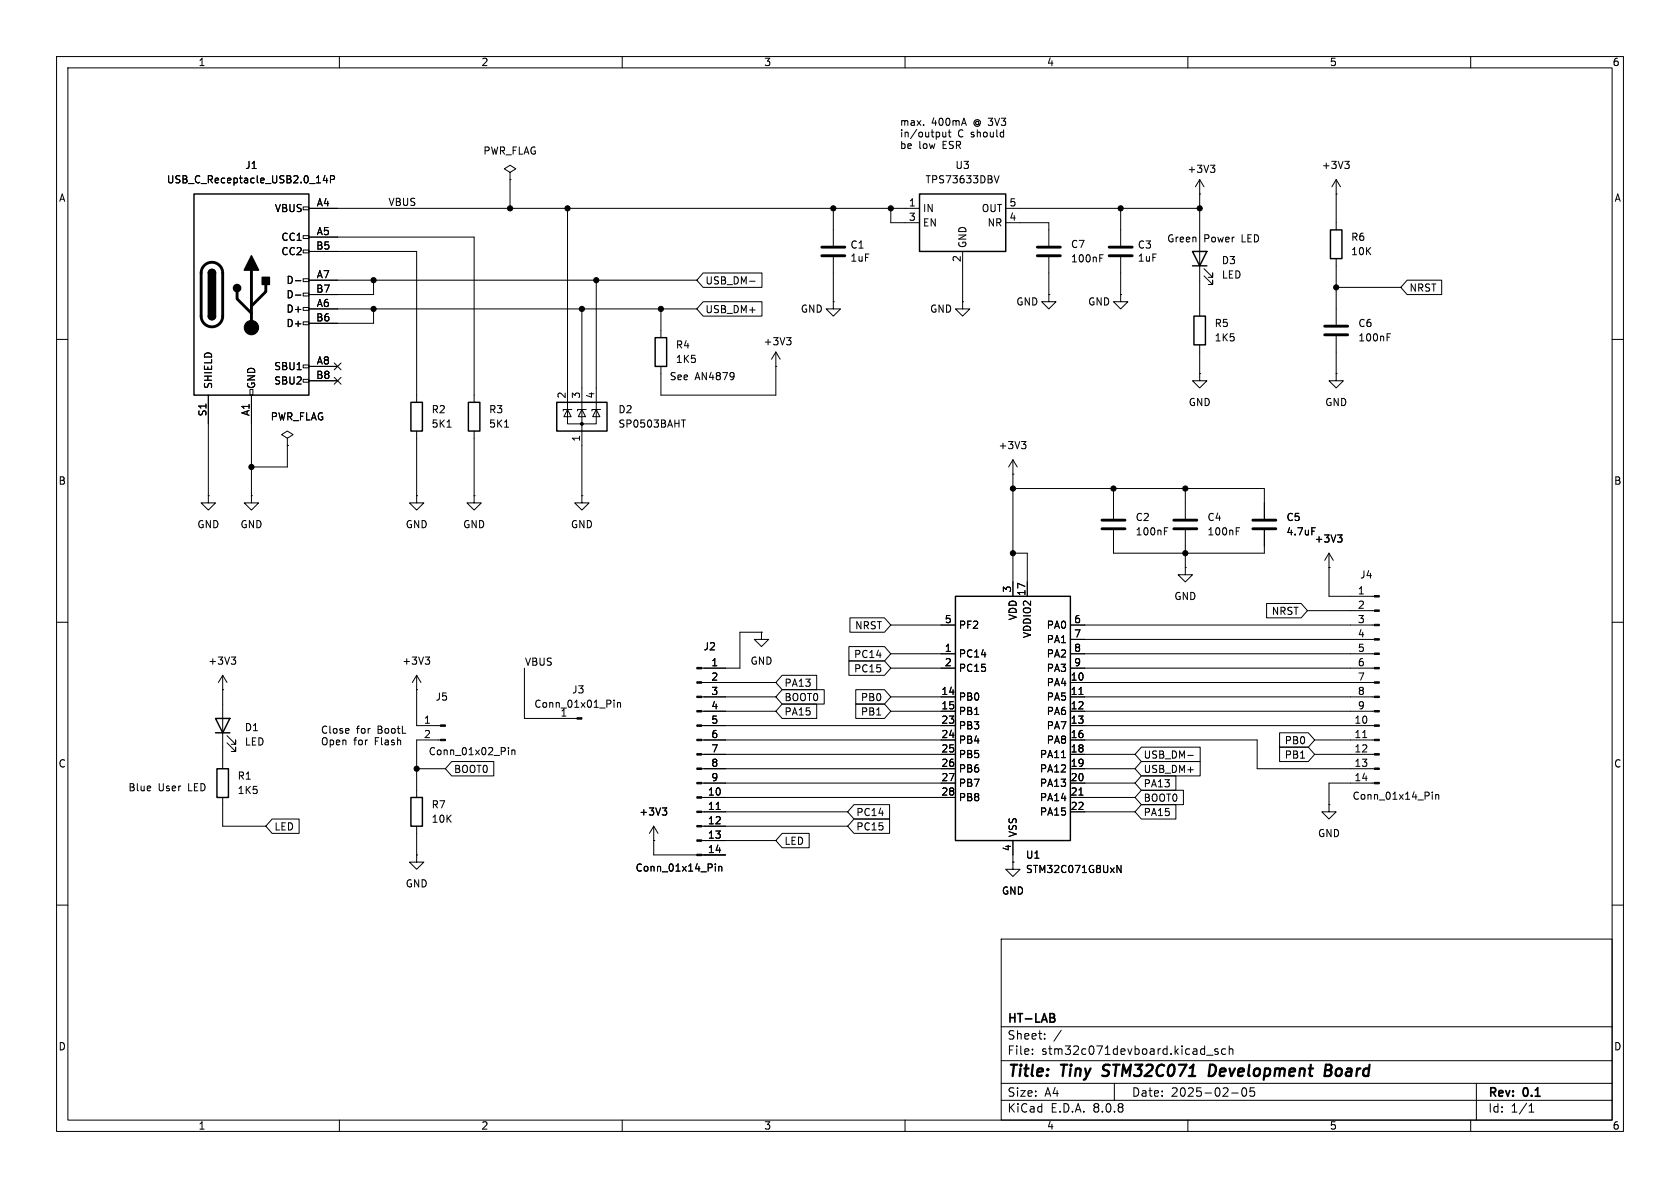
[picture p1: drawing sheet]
<svg xmlns="http://www.w3.org/2000/svg" width="297mm" height="210mm" viewBox="0 0 297 210" stroke-linecap="round" stroke-linejoin="round" font-family="sans-serif">
<g fill="none" stroke="#000" stroke-width=".18">
<path d="M10 10h277v190h-277zM12 12h273v186h-273zM60 10v2M110 10v2M160 10v2M210 10v2M260 10v2M53.6 36.6h1v.5h-1zM54.6 36.8h108M57.5 31l-.4 .9h.8M57.8 31.5v.8M58.4 31.7h.6l.1-.2v-.3l-.7-.1v1.2"/>
<path d="M90.2 30.5l1-.7-1-.6-1 .6 1 .7v1.3M90.2 31.8h.1M90.2 31.8v5M100.3 36.8v35.6M147.3 36.8v6.6M157.5 36.8v2.6h5.1M163.3 22v.2M166.7 23.4v.8h.3l.2-.1M167.2 23.4v.8M167.6 23.4h.5M167.8 22.9v1.1l.3 .2M175.8 31.1l.4 1.2 .4-1.2"/>
<path d="M177.8 36.8h34.3M177.8 39.4h7.6v4M198.1 36.8v6.6M212.1 34.3h.1M212.1 31.8v24.1M212.1 31.8l-.8 1.2M212.1 31.8l.8 1.2M214 29.2h.8l-.5 .5M214.5 29.7l.3 .2v.3l-.3 .3M236.2 34.3h.1M236.2 31.8v8.8M236.2 31.8l-.7 1.2"/>
<path d="M236.2 31.8l.8 1.2M237.7 28.5h.8l-.4 .5M238.3 29l.2 .2v.3l-.2 .3M52.2 49.6h1M52.2 52.2h1M53.6 56.9h1v.5h-1zM53.6 54.4h1v.5h-1zM53.6 51.8h1v.5h-1zM53.6 49.3h1v.5h-1zM53.6 44.2h1v.5h-1zM53.6 41.7h1v.5h-1zM54.6 44.5h19.1v26.6"/>
<path d="M54.6 41.9h29.2v29.2M54.6 54.6h68.6M54.6 49.5h68.6M66 54.6v2.6h-11.4M66 49.5v2.6h-11.4M102.9 54.6v33M105.4 49.5v22.9M116.8 54.6v5.1M124.3 48.3h10.4v2.5h-10.4l-1.1-1.3zM124.3 53.3h10.4v2.6h-10.4l-1.1-1.3zM132.5 49.7h1M139.1 59.7h.7l-.4 .5"/>
<path d="M147.3 53.3v1.3h1.3l-1.3 1.3-1.3-1.3h1.3M147.3 53.3h.1M147.3 45.5v7.8M170.2 53.3v1.3h1.2l-1.2 1.3-1.3-1.3h1.3M170.2 53.3h.1M170.2 44.5v8.8M185.4 52.1v1.2h1.3l-1.3 1.3-1.3-1.3h1.3M185.4 52.1h.1M185.4 45.5v6.6M194.4 45.6h.4M194.4 45h.6M198.1 52.1v1.2h1.3l-1.3 1.3-1.3-1.3h1.3"/>
<path d="M198.1 52.1h.1M198.1 45.5v6.6M212.9 48.8l1.5 1.5v-.8v.8h-.8M212.9 47.5l1.5 1.5v-.7v.7h-.8M236.2 45.7v11.7M236.2 59.4v6.6M236.2 50.8h11.4M245.2 59.6h.4M245.2 59h.6M248.8 49.5h6.1v2.6h-6.1l-1.2-1.3zM10 60h2M36.8 69.9v17.7"/>
<path d="M44.2 68.8h.5v1.1h-.5zM44.4 69.9v17.7M50.8 77.5l1-.7-1-.6-1 .6 1 .7v1.2M50.8 78.7h.1M50.8 78.7v3.9h-6.4M53.6 67.1h1v.5h-1zM53.6 64.5h1v.5h-1zM54.6 64.8h5.1M54.6 67.3h5.1M59.1 64.2l1.2 1.2M59.1 66.7l1.2 1.2M60.3 64.2l-1.2 1.2"/>
<path d="M60.3 66.7l-1.2 1.2M73.7 76.2v11.4M79 75.5h.8M83.8 76.2v11.4M89.2 75.5h.7M100.3 72.4v2.5h5.1v-2.5M100.3 72.4l.7 1.3h-1.3zM101.1 72.4h-1.5v.2M102.9 72.4l.6 1.3h-1.3zM103.6 72.4h-1.5v.2M105.4 72.4l.6 1.3h-1.2zM106.2 72.4h-1.6v.2"/>
<path d="M120.5 74.2h.7M137.2 64.8h.1M137.2 62.2l-.8 1.3M137.2 62.2v7.7h-20.4v-5.1M137.2 62.2l.7 1.3M139.6 60.2l.2 .2v.3l-.2 .3M180.6 78h.8l-.5 .5M181.1 78.5l.3 .3v.3l-.3 .2M212.1 66v1.3h1.3l-1.3 1.3-1.3-1.3h1.3M212.1 66h.1M212.1 61v5M236.2 66v1.3h1.3l-1.3 1.3-1.3-1.3h1.3"/>
<path d="M236.2 66h.1M285 60h2M36.8 87.6v1.3h1.3l-1.3 1.3-1.2-1.3h1.2M36.8 87.6h.1M44.4 87.6v1.3h1.3l-1.3 1.3-1.2-1.3h1.2M44.4 87.6h.1M73.7 87.6v1.3h1.2l-1.2 1.3-1.3-1.3h1.3M73.7 87.6h.1M83.8 87.6v1.3h1.3l-1.3 1.3-1.3-1.3h1.3M83.8 87.6h.1M102.9 87.6v1.3h1.2l-1.2 1.3-1.3-1.3h1.3M102.9 87.6h.1"/>
<path d="M179.1 83.8h.1M179.1 81.3l-.8 1.3M179.1 81.3v24.1M179.1 81.3l.7 1.3M179.1 97.8h2.5v7.6M179.1 86.4h44.4v5.3M196.8 93.7v4.1h26.7v-4.1M196.8 86.4v5.3M205.9 93.9h.4M205.9 93.3h.6M209.5 86.4v5.3M209.5 93.7v6.6"/>
<path d="M218.6 93.9h.4M218.6 93.3h.6M231.9 93.3h.6M234.9 97.8v7.6h8.1M234.9 97.8l-.7 1.3M234.9 97.8l.8 1.3M236.5 94.6h.7l-.4 .4M237 95l.2 .3v.3l-.2 .2M10 110h2M39.4 119.4v16.5M39.4 119.4l-.8 1.3M39.4 119.4l.7 1.3"/>
<path d="M40.9 116.1h.8l-.5 .5M41.4 116.6l.3 .3v.3l-.3 .2M73.7 119.4v8.9h4.2M73.7 119.4l-.8 1.3M73.7 119.4l.7 1.3M75.2 116.1h.8l-.5 .5M75.7 116.6l.3 .3v.3l-.3 .2M92.7 118.1v8.9h9.3M134.6 111.8v1.2h1.3l-1.3 1.3-1.3-1.3h1.3M134.6 111.8h.1M134.6 111.8h-3.8v6.3h-6.7M138.3 119.4h6.1v2.5h-6.1l-1.1-1.2z"/>
<path d="M150.1 116.8h6.3l1.1 1.3-1.1 1.3h-6.3zM150.1 114.3h6.3l1.1 1.3-1.1 1.2h-6.3zM150.3 109.2h6.1l1.1 1.3-1.1 1.3h-6.1zM157.5 115.6h11.4M157.5 118.1h11.4M157.5 110.5h11.4M189.2 115.6h53.8M189.2 118.1h53.8M189.2 110.5h53.8M189.2 113h53.8M209.5 100.3v1.3h1.3l-1.3 1.3-1.2-1.3h1.2M209.5 100.3h.1"/>
<path d="M223.9 106.7h6.1l1.1 1.3-1.1 1.2h-6.1zM231.1 108h11.9M234.9 100.3h.1M285 110h2M39.4 121.9h.1M40.1 131.3l1.6 1.5v-.7v.7h-.8M40.1 130l1.6 1.6v-.8v.8h-.8M73.7 121.9h.1M73.7 135.9h5M77.9 130.8h-4.2v10.2M79.9 134.6h7.4v2.6h-7.4l-1.2-1.3zM89.9 132.2v.1"/>
<path d="M89.9 132.6v.8M90.5 132.6v.8M90.5 132.7l.2-.1h.3v.8M108.6 123.8v.1M108.6 124.2v.8M109.2 124.2v.8M109.2 124.3l.1-.1 .3 .1 .1 .7M124.1 130.8h44.8M124.1 128.3h44.8M124.1 120.7h13.1M124.1 123.2h13.1M124.1 125.7h13.1"/>
<path d="M124.1 133.4h44.8M124.1 135.9h44.8M124.1 138.4h44.8M138.3 121.9h7.4v2.6h-7.4l-1.1-1.3zM138.3 124.5h6.1v2.5h-6.1l-1.1-1.3zM151.3 124.5h5.1l1.1 1.2-1.1 1.3h-5.1zM151.3 121.9h5.1l1.1 1.3-1.1 1.3h-5.1zM157.5 123.2h11.4M157.5 125.7h11.4M187.7 133.9h.7M189.2 130.8h33v5.1h20.8M189.2 128.3h53.8"/>
<path d="M189.2 120.7h53.8M189.2 123.2h53.8M189.2 125.7h53.8M189.2 133.4h11.5M189.2 135.9h11.5M189.2 138.4h11.5M190.7 122.8h.8M201.8 132.1h10.4v2.5h-10.4l-1.1-1.2zM201.8 137.2h6.1v2.5h-6.1l-1.1-1.3zM201.8 139.7h7.4v2.5h-7.4l-1.1-1.2zM201.8 134.6h10.4v2.6h-10.4l-1.1-1.3zM210 133.5h1"/>
<path d="M226.2 129.5h5.1l1.1 1.3-1.1 1.3h-5.1zM226.2 132.1h5.1l1.1 1.3-1.1 1.2h-5.1zM232.4 130.8h10.6M232.4 133.4h10.6M240.9 130.4h.7M243 138.4h-8.1v3.8M39.4 141v5.1h7.6M48.1 144.8h4.8v2.5h-4.8l-1.1-1.2zM73.7 151.1v1.3h1.2l-1.2 1.3-1.3-1.3h1.3M73.7 151.1h.1M73.7 146.1v5M115.6 148.6h.1"/>
<path d="M115.6 146.1l-.8 1.2M115.6 146.1v5h12.7M115.6 146.1l.7 1.2M117.1 142.8h.8l-.5 .5M117.6 143.3l.3 .2v.3l-.3 .3M124.1 141h44.8M124.1 143.5h25.8M124.1 148.6h13.1M124.1 146.1h25.8M126.5 152.7v.1M126.5 153.1v.9M126.6 143.1h.7"/>
<path d="M127.1 153.1v.9M127.1 153.3l.1-.2 .4 .1v.8M138.3 147.3h4.8v2.6h-4.8l-1.1-1.3zM151 144.8h6.3v2.5h-6.3l-1.1-1.2zM151 142.2h6.3v2.6h-6.3l-1.1-1.3zM179.1 152.4v1.3h1.2l-1.2 1.2-1.3-1.2h1.3M179.1 152.4h.1M179.1 148.6v3.8M189.2 141h11.5M189.2 143.5h11.5M190.7 140.6h.8M197.5 153l.7 1.2v-1.2"/>
<path d="M201.8 142.2h6.1v2.6h-6.1l-1.1-1.3zM234.9 142.2v1.3h1.3l-1.3 1.3-1.2-1.3h1.2M234.9 142.2h.1M253.2 140v.1M253.2 140.4v.9M253.8 140.4v.9M253.8 140.6l.2-.2 .3 .1 .1 .8M10 160h2M177 166h108v32h-108zM285 160h2M60 198v2M110 198v2"/>
<path d="M160 198v2M177 194.5h108M177 191.5h108M177 187.5h108M177 181.5h108M182.5 186.3v.1M182.5 185.5v.1M184.7 183.6v.1M184.7 182.8v.1M187.6 182.1l-1.3 2M197 191.5v3M210 198v2"/>
<path d="M213.3 186.5h1.2M215.3 185.5l-.3-.1-.3 .2 .1 .2 .5 .2v.3h-.6M216.7 185.5l-.5-.1-.2 .3v.4l.1 .2h.6M217.3 185.5l.2-.1 .4 .1 .1 .9M217.3 184.9v1.5M217.7 193.2h1.2M219.7 192.4a.81 .81 0 0 0 .3 1.4l.2-.1 .2-.5-.2-.8M221 192.3v.7l.2-.1h.5l.1 .6-.3 .3-.5-.1M260 198v2M261 191.5v6.5M270.3 196.6h.9M270.3 195.5l.4-.4v1.5"/>
</g>
<path d="M194.8 190.1l.3 .1M195.1 188.4l-.1 .2 .1 .4M214.7 188.3l-.8-.1-.2 2h.5l.5-.3M234.3 189.2h.7M234.4 188.2h.7a.49 .49 0 0 1 .3 .5 .49 .49 0 0 1-.4 .5l.2 .1a.58 .58 0 0 1-.3 .9h-.7z" fill="none" stroke="#000" stroke-width=".4"/>
<path d="M186.3 180l.2 .2-.2 .4M186.3 179.3v.5" fill="none" stroke="#000" stroke-width=".3"/>
<g fill="none" stroke="#000" stroke-width=".51">
<path d="M36.1 46.9a1.9 1.9 0 0 1 2.1-.4 1.9 1.9 0 0 1 1.2 1.8v7.6a1.91 1.91 0 0 1-1.9 1.9 1.91 1.91 0 0 1-1.9-1.9v-7.8l.1-.6zM41.9 51.6v1.2l2.5 2.6M44.4 47.8v10.1M47 50.3v1.3l-2.6 2.5M145.3 45.2h4.1M145.3 43.7h4.1M183.4 45.2h4.1M183.4 43.7h4.1M196.1 45.2h4.1M196.1 43.7h4.1M234.2 59.2h4.1M234.2 57.7h4.1"/>
<path d="M194.8 93.5h4.1M194.8 91.9h4.1M207.5 93.5h4.1M207.5 91.9h4.1M221.5 93.5h4.1M221.5 91.9h4.1"/>
</g>
<g fill="none" stroke="#000" stroke-width=".25">
<path d="M34.3 34.3h20.3v35.6h-20.3zM162.6 34.3h15.2v10.2h-15.2zM36.8 55.9a.64 .64 0 0 0 .7 .6 .64 .64 0 0 0 .6-.6M36.8 48.3a.64 .64 0 0 1 .7-.7 .64 .64 0 0 1 .6 .7M115.8 59.7h2.1v5.1h-2.1zM210.8 44.5h2.6l-1.3 2.5zM210.8 47h2.6M211.1 55.9h2v5.1h-2zM235.2 40.6h2v5.1h-2zM72.6 71.1h2.1v5.1h-2.1zM82.8 71.1h2v5.1h-2zM98.4 71.1h8.9v5.1h-8.9z"/>
<path d="M168.9 105.4h20.3v43.2h-20.3zM38.1 127h2.5l-1.2 2.5zM38.1 129.5h2.5M38.4 135.9h2v5.1h-2zM72.6 141h2.1v5.1h-2.1z"/>
</g>
<g fill="#000" stroke="#000" stroke-width=".18">
<path d="M123.2 118h.9v.2h-.9zM243 118h.8v.2h-.8zM243 115.4h.8v.3h-.8zM243 112.9h.8v.3h-.8zM243 110.4h.8v.2h-.8zM243 107.8h.8v.3h-.8zM243 105.3h.8v.2h-.8zM77.9 130.7h.8v.2h-.8zM77.9 128.1h.8v.3h-.8zM102 126.9h.9v.2h-.9zM123.2 138.3h.9v.3h-.9zM123.2 135.8h.9v.2h-.9z"/>
<path d="M123.2 133.2h.9v.3h-.9zM123.2 130.7h.9v.2h-.9zM123.2 128.1h.9v.3h-.9zM123.2 125.6h.9v.3h-.9zM123.2 123.1h.9v.2h-.9zM123.2 120.5h.9v.3h-.9zM243 138.3h.8v.3h-.8zM243 135.8h.8v.2h-.8zM243 133.2h.8v.3h-.8zM243 130.7h.8v.2h-.8zM243 128.1h.8v.3h-.8zM243 125.6h.8v.3h-.8z"/>
<path d="M243 123.1h.8v.2h-.8zM243 120.5h.8v.3h-.8zM123.2 151h.9v.3h-.9zM123.2 148.5h.9v.2h-.9zM123.2 145.9h.9v.3h-.9zM123.2 143.4h.9v.2h-.9zM123.2 140.8h.9v.3h-.9z"/>
<circle cx="90.2" cy="36.8" r=".46"/>
<circle cx="100.3" cy="36.8" r=".46"/>
<circle cx="147.3" cy="36.8" r=".46"/>
<circle cx="157.5" cy="36.8" r=".46"/>
<circle cx="198.1" cy="36.8" r=".46"/>
<circle cx="212.1" cy="36.8" r=".46"/>
<circle cx="44.4" cy="57.9" r="1.27"/>
<circle cx="66" cy="49.5" r=".46"/>
<circle cx="66" cy="54.6" r=".46"/>
<circle cx="102.9" cy="54.6" r=".46"/>
<circle cx="105.4" cy="49.5" r=".46"/>
<circle cx="116.8" cy="54.6" r=".46"/>
<circle cx="236.2" cy="50.8" r=".46"/>
<circle cx="102.9" cy="74.9" r=".25"/>
<circle cx="44.4" cy="82.6" r=".46"/>
<circle cx="179.1" cy="97.8" r=".46"/>
<circle cx="179.1" cy="86.4" r=".46"/>
<circle cx="196.8" cy="86.4" r=".46"/>
<circle cx="209.5" cy="97.8" r=".46"/>
<circle cx="209.5" cy="86.4" r=".46"/>
<circle cx="73.7" cy="135.9" r=".46"/>
</g>
<g fill="#000" stroke="#000" stroke-width=".25">
<path d="M36.8 55.9h1.3a.64 .64 0 0 1-.6 .6 .64 .64 0 0 1-.7-.6zM36.8 48.3h1.3v7.6h-1.3zM37 47.8a.64 .64 0 0 1 .7-.1 .64 .64 0 0 1 .4 .6h-1.3zM44.4 45.2l1.3 2.6h-2.5zM46.4 49h1.2v1.3h-1.2z"/>
<circle cx="41.9" cy="50.9" r=".63"/>
</g>
<g font-size="2.8">
<text x="178" y="190.9">Title:</text>
<text x="187.7" y="190.9">Tiny</text>
<text x="195.8" y="190.9">STM32C071</text>
<text x="215.4" y="190.9">Development</text>
<text x="236.6" y="190.9">Board</text>
</g>
<g font-size="2.1">
<text x="178" y="184">Sheet:</text>
<text x="178" y="181.2">HT-LAB</text>
<text x="178" y="186.7">File:</text>
<text x="184.1" y="186.7">stm32c071devboard.kicad_sch</text>
<text x="178" y="196.9">KiCad</text>
<text x="178" y="194.1">Size:</text>
<text x="184.7" y="194.1">A4</text>
<text x="185.7" y="196.9">E.D.A.</text>
<text x="193.3" y="196.9">8.0.8</text>
<text x="200" y="194.1">Date:</text>
<text x="207" y="194.1">2025-02-05</text>
<text x="263" y="194.3">Rev:</text>
<text x="263" y="196.9">Id:</text>
<text x="267.1" y="196.9">1/1</text>
<text x="269.4" y="194.3">0.1</text>
</g>
<g font-size="1.8">
<text x="35" y="11.9">1</text>
<text x="85" y="11.9">2</text>
<text x="135" y="11.9">3</text>
<text x="185" y="11.9">4</text>
<text x="235" y="11.9">5</text>
<text x="285" y="11.9">6</text>
<text x="159" y="22.3">max.</text>
<text x="164.6" y="22.3">400mA</text>
<text x="172.2" y="22.3">@ 3V3</text>
<text x="85.4" y="27.5">PWR_FLAG</text>
<text x="159" y="24.4">in/output</text>
<text x="159" y="26.4">be</text>
<text x="162.4" y="26.4">low</text>
<text x="166.7" y="26.4">ESR</text>
<text x="169.3" y="24.4">C should</text>
<text x="10.3" y="35.9">A</text>
<text x="29.4" y="32.6">USB_C_Receptacle_USB2.0_14P</text>
<text x="43.3" y="30.1">J1</text>
<text x="163.5" y="32.6">TPS73633DBV</text>
<text x="168.8" y="30.1">U3</text>
<text x="209.8" y="30.8">+3V3</text>
<text x="233.6" y="30.1">+3V3</text>
<text x="285.3" y="35.9">A</text>
<text x="48.5" y="37.7">VBUS</text>
<text x="55.9" y="36.6">A4</text>
<text x="55.9" y="41.7">A5</text>
<text x="68.6" y="36.5">VBUS</text>
<text x="160.6" y="36.6">1</text>
<text x="160.6" y="39.1">3</text>
<text x="163.1" y="37.7">IN</text>
<text x="163.1" y="40.2">EN</text>
<text x="173.5" y="37.7">OUT</text>
<text x="174.5" y="40.2">NR</text>
<text x="178.4" y="39.1">4</text>
<text x="178.4" y="36.6">5</text>
<text x="49.6" y="42.8">CC1</text>
<text x="49.6" y="45.3">CC2</text>
<text x="55.8" y="44.2">B5</text>
<text x="150.3" y="44.1">C1</text>
<text x="150.3" y="46.5">1uF</text>
<text x="169.9" y="46.4" transform="rotate(-90 169.9 46.4)">2</text>
<text x="171" y="43.9" transform="rotate(-90 171 43.9)">GND</text>
<text x="189.2" y="44">C7</text>
<text x="189.2" y="46.6">100nF</text>
<text x="201.1" y="44.1">C3</text>
<text x="201.1" y="46.5">1uF</text>
<text x="206.2" y="42.9">Green</text>
<text x="212.8" y="42.9">Power</text>
<text x="215.9" y="46.9">D3</text>
<text x="219.6" y="42.9">LED</text>
<text x="238.8" y="42.8">R6</text>
<text x="238.8" y="45.3">10K</text>
<text x="50.5" y="50.4">D-</text>
<text x="50.5" y="52.9">D-</text>
<text x="55.8" y="51.8">B7</text>
<text x="55.9" y="49.3">A7</text>
<text x="124.6" y="50.5">USB_DM-</text>
<text x="215.9" y="49.4">LED</text>
<text x="249.1" y="51.8">NRST</text>
<text x="50.5" y="55.5">D+</text>
<text x="50.5" y="58">D+</text>
<text x="55.8" y="56.9">B6</text>
<text x="55.9" y="54.4">A6</text>
<text x="124.6" y="55.6">USB_DM+</text>
<text x="141.5" y="55.5">GND</text>
<text x="164.3" y="55.5">GND</text>
<text x="179.6" y="54.2">GND</text>
<text x="192.3" y="54.2">GND</text>
<text x="214.6" y="58">R5</text>
<text x="240" y="58">C6</text>
<text x="48.4" y="65.6">SBU1</text>
<text x="55.9" y="64.5">A8</text>
<text x="119.4" y="61.8">R4</text>
<text x="119.4" y="64.4">1K5</text>
<text x="134.9" y="61.2">+3V3</text>
<text x="214.6" y="60.6">1K5</text>
<text x="240" y="60.6">100nF</text>
<text x="37.7" y="68.8" transform="rotate(-90 37.7 68.8)">SHIELD</text>
<text x="45.3" y="68.8" transform="rotate(-90 45.3 68.8)">GND</text>
<text x="48.4" y="68.2">SBU2</text>
<text x="55.8" y="67.1">B8</text>
<text x="100.1" y="70.6" transform="rotate(-90 100.1 70.6)">2</text>
<text x="102.6" y="70.6" transform="rotate(-90 102.6 70.6)">3</text>
<text x="105.2" y="70.6" transform="rotate(-90 105.2 70.6)">4</text>
<text x="118.3" y="67.4">See</text>
<text x="122.9" y="67.4">AN4879</text>
<text x="210.1" y="72">GND</text>
<text x="234.2" y="72">GND</text>
<text x="36.6" y="73.7" transform="rotate(-90 36.6 73.7)">S1</text>
<text x="44.2" y="73.6" transform="rotate(-90 44.2 73.6)">A1</text>
<text x="47.8" y="74.5">PWR_FLAG</text>
<text x="76.2" y="73.3">R2</text>
<text x="76.2" y="75.8">5K1</text>
<text x="86.4" y="73.3">R3</text>
<text x="86.4" y="75.8">5K1</text>
<text x="109.2" y="73.3">D2</text>
<text x="109.2" y="75.8">SP0503BAHT</text>
<text x="102.6" y="78.2" transform="rotate(-90 102.6 78.2)">1</text>
<text x="176.4" y="79.6">+3V3</text>
<text x="10.3" y="85.9">B</text>
<text x="285.3" y="85.9">B</text>
<text x="34.8" y="93.6">GND</text>
<text x="42.4" y="93.6">GND</text>
<text x="71.6" y="93.6">GND</text>
<text x="81.8" y="93.6">GND</text>
<text x="100.8" y="93.6">GND</text>
<text x="200.7" y="92.3">C2</text>
<text x="200.7" y="94.8">100nF</text>
<text x="213.4" y="92.3">C4</text>
<text x="213.4" y="94.8">100nF</text>
<text x="227.3" y="92.3">C5</text>
<text x="227.3" y="94.8">4.7uF</text>
<text x="232.3" y="96.1">+3V3</text>
<text x="178.8" y="104.8" transform="rotate(-90 178.8 104.8)">3</text>
<text x="181.4" y="105.5" transform="rotate(-90 181.4 105.5)">17</text>
<text x="207.5" y="106.3">GND</text>
<text x="240" y="105.2">1</text>
<text x="240" y="107.7">2</text>
<text x="240.4" y="102.5">J4</text>
<text x="151.1" y="111.4">NRST</text>
<text x="166.9" y="110.2">5</text>
<text x="169.4" y="111.4">PF2</text>
<text x="179.9" y="109.7" transform="rotate(-90 179.9 109.7)">VDD</text>
<text x="182.5" y="112.9" transform="rotate(-90 182.5 112.9)">VDDIO2</text>
<text x="185" y="111.4">PA0</text>
<text x="185" y="113.9">PA1</text>
<text x="189.8" y="110.2">6</text>
<text x="189.8" y="112.8">7</text>
<text x="224.7" y="108.9">NRST</text>
<text x="240" y="110.2">3</text>
<text x="240" y="112.8">4</text>
<text x="36.7" y="117.7">+3V3</text>
<text x="71" y="117.7">+3V3</text>
<text x="92.7" y="117.8">VBUS</text>
<text x="124.3" y="115.2">J2</text>
<text x="125.7" y="117.9">1</text>
<text x="132.6" y="117.7">GND</text>
<text x="150.9" y="119.1">PC15</text>
<text x="150.9" y="116.5">PC14</text>
<text x="166.9" y="115.3">1</text>
<text x="166.9" y="117.9">2</text>
<text x="169.4" y="116.4">PC14</text>
<text x="169.4" y="119">PC15</text>
<text x="185" y="116.4">PA2</text>
<text x="185" y="119">PA3</text>
<text x="189.8" y="115.3">8</text>
<text x="189.8" y="117.9">9</text>
<text x="240" y="115.3">5</text>
<text x="240" y="117.9">6</text>
<text x="76.9" y="124.1">J5</text>
<text x="94.4" y="125.3">Conn_01x01_Pin</text>
<text x="101" y="122.8">J3</text>
<text x="125.7" y="120.4">2</text>
<text x="125.7" y="122.9">3</text>
<text x="125.7" y="125.5">4</text>
<text x="138.6" y="124.1">BOOT0</text>
<text x="138.6" y="121.6">PA13</text>
<text x="152.1" y="124.1">PB0</text>
<text x="166.3" y="122.9">14</text>
<text x="166.3" y="125.5">15</text>
<text x="169.4" y="124.1">PB0</text>
<text x="185" y="121.5">PA4</text>
<text x="185" y="124.1">PA5</text>
<text x="189.2" y="120.4">10</text>
<text x="189.2" y="122.9">11</text>
<text x="189.2" y="125.5">12</text>
<text x="240" y="120.4">7</text>
<text x="240" y="122.9">8</text>
<text x="240" y="125.5">9</text>
<text x="43.2" y="129.5">D1</text>
<text x="43.2" y="132">LED</text>
<text x="56.6" y="129.8">Close</text>
<text x="56.6" y="131.8">Open</text>
<text x="62.5" y="131.8">for</text>
<text x="63" y="129.8">for</text>
<text x="66.4" y="131.8">Flash</text>
<text x="66.8" y="129.8">BootL</text>
<text x="74.9" y="128">1</text>
<text x="74.9" y="130.6">2</text>
<text x="99" y="126.7">1</text>
<text x="125.7" y="128">5</text>
<text x="125.7" y="130.6">6</text>
<text x="138.6" y="126.7">PA15</text>
<text x="152.1" y="126.7">PB1</text>
<text x="166.3" y="128">23</text>
<text x="166.3" y="130.6">24</text>
<text x="169.4" y="126.6">PB1</text>
<text x="169.4" y="129.1">PB3</text>
<text x="169.4" y="131.7">PB4</text>
<text x="185" y="126.6">PA6</text>
<text x="185" y="129.1">PA7</text>
<text x="185" y="131.7">PA8</text>
<text x="189.2" y="128">13</text>
<text x="189.2" y="130.6">16</text>
<text x="227" y="131.8">PB0</text>
<text x="239.4" y="128">10</text>
<text x="239.4" y="130.6">11</text>
<text x="10.3" y="135.9">C</text>
<text x="75.7" y="133.7">Conn_01x02_Pin</text>
<text x="80.2" y="136.8">BOOT0</text>
<text x="125.7" y="133.1">7</text>
<text x="125.7" y="135.6">8</text>
<text x="166.3" y="133.1">25</text>
<text x="166.3" y="135.6">26</text>
<text x="169.4" y="134.2">PB5</text>
<text x="169.4" y="136.8">PB6</text>
<text x="183.7" y="134.2">PA11</text>
<text x="183.7" y="136.8">PA12</text>
<text x="189.2" y="133.1">18</text>
<text x="189.2" y="135.6">19</text>
<text x="202.1" y="134.3">USB_DM-</text>
<text x="202.1" y="136.8">USB_DM+</text>
<text x="227" y="134.3">PB1</text>
<text x="239.4" y="133.1">12</text>
<text x="239.4" y="135.6">13</text>
<text x="285.3" y="135.9">C</text>
<text x="22.6" y="140">Blue</text>
<text x="27.9" y="140">User</text>
<text x="33.4" y="140">LED</text>
<text x="41.9" y="138">R1</text>
<text x="41.9" y="140.6">1K5</text>
<text x="76.2" y="143.1">R7</text>
<text x="125.1" y="140.7">10</text>
<text x="125.1" y="143.3">11</text>
<text x="125.7" y="138.2">9</text>
<text x="166.3" y="138.2">27</text>
<text x="166.3" y="140.7">28</text>
<text x="169.4" y="139.3">PB7</text>
<text x="169.4" y="141.8">PB8</text>
<text x="183.7" y="139.3">PA13</text>
<text x="183.7" y="141.8">PA14</text>
<text x="189.2" y="138.2">20</text>
<text x="189.2" y="140.7">21</text>
<text x="189.2" y="143.3">22</text>
<text x="202.1" y="139.4">PA13</text>
<text x="202.1" y="141.9">BOOT0</text>
<text x="239" y="141.6">Conn_01x14_Pin</text>
<text x="239.4" y="138.2">14</text>
<text x="48.4" y="147">LED</text>
<text x="76.2" y="145.6">10K</text>
<text x="112.9" y="144.4">+3V3</text>
<text x="125.1" y="145.8">12</text>
<text x="125.1" y="148.3">13</text>
<text x="138.6" y="149.5">LED</text>
<text x="151.3" y="147">PC15</text>
<text x="151.3" y="144.5">PC14</text>
<text x="179.9" y="148.1" transform="rotate(-90 179.9 148.1)">VSS</text>
<text x="183.7" y="144.4">PA15</text>
<text x="202.1" y="144.5">PA15</text>
<text x="232.9" y="148.2">GND</text>
<text x="112.3" y="154.3">Conn_01x14_Pin</text>
<text x="125.1" y="150.9">14</text>
<text x="178.8" y="150.6" transform="rotate(-90 178.8 150.6)">4</text>
<text x="181.3" y="152">U1</text>
<text x="181.3" y="154.5">STM32C071G8UxN</text>
<text x="71.6" y="157.1">GND</text>
<text x="177" y="158.3">GND</text>
<text x="10.3" y="185.9">D</text>
<text x="285.3" y="185.9">D</text>
<text x="35" y="199.9">1</text>
<text x="85" y="199.9">2</text>
<text x="135" y="199.9">3</text>
<text x="185" y="199.9">4</text>
<text x="235" y="199.9">5</text>
<text x="285" y="199.9">6</text>
</g>
</svg>
